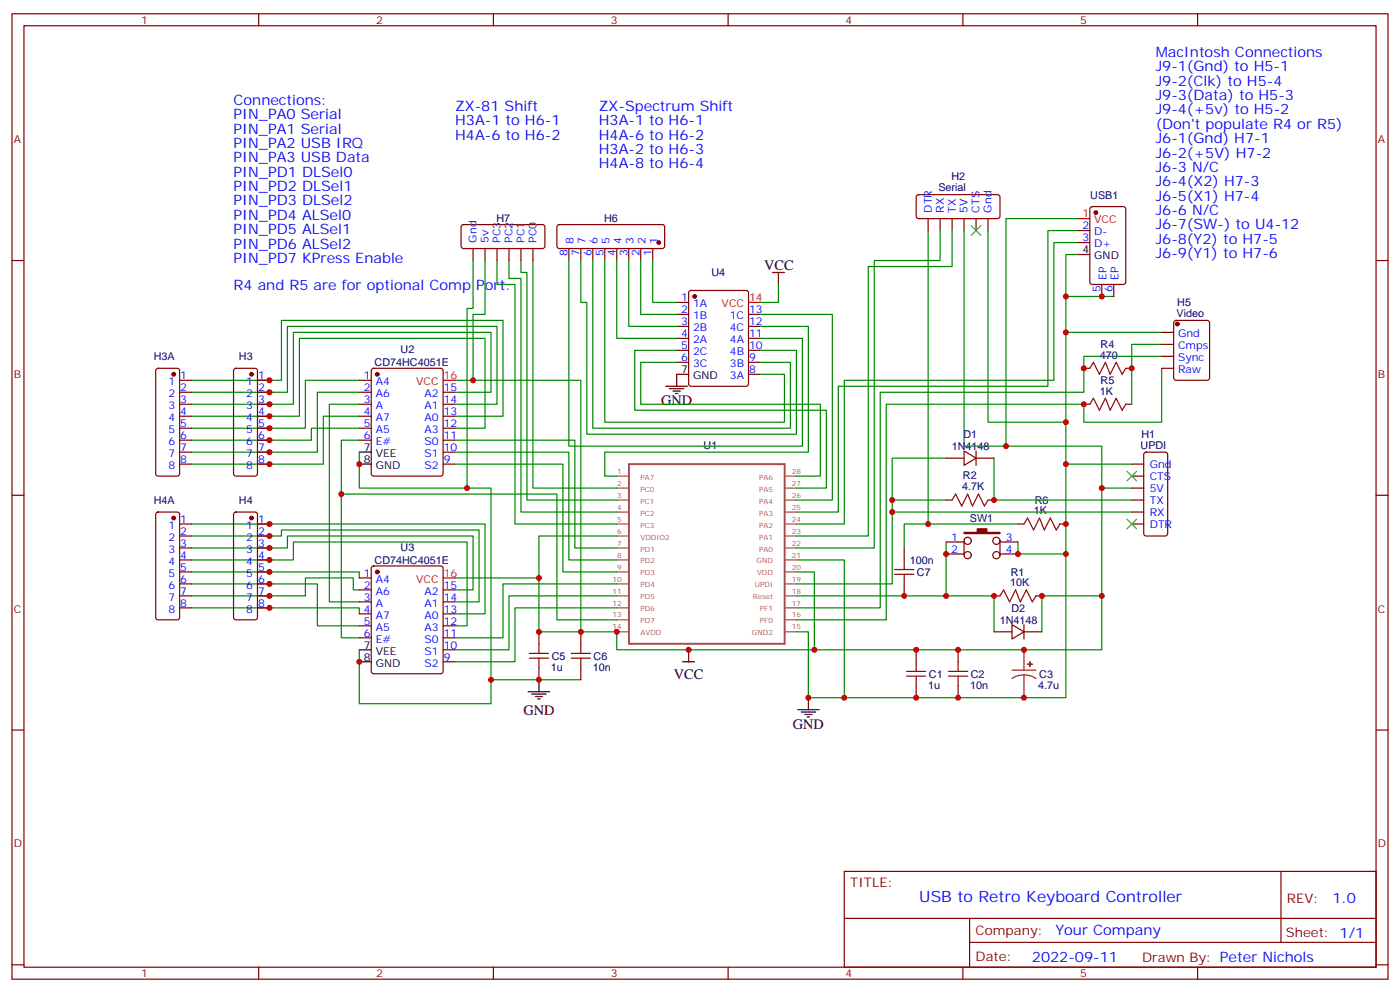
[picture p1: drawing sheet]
<svg xmlns="http://www.w3.org/2000/svg" width="412mm" height="292mm" viewBox="0 0 412 292" stroke-linecap="round" stroke-linejoin="round" font-family="sans-serif">
<g fill="none" stroke="#870000" stroke-width=".35">
<path d="M3.5 4.1h405.4v284.3h-405.4zM7.1 7.6h398.2v277.3h-398.2zM76.2 4.1v3.5M145.3 4.1v3.5M214.5 4.1v3.5M283.6 4.1v3.5M352.8 4.1v3.5M270.1 57.5l.5-.2 23.5 .1 .5 .6-.1 6-.6 .4-23.6-.1-.4-.6v-5.7zM3.5 76.7h3.6M136.1 66.4l.4-.3 23.6 .1 .4 .7-.1 5.9-.6 .4-23.5-.1-.5-.6v-5.6zM139.3 73.2v3.5M142.9 73.2v3.5"/>
<path d="M146.4 73.2v3.5M149.9 73.2v3.5M153.5 73.2v3.5M157 73.2v3.5M164.3 66.4l.4-.3h30.4l.5 .3 .2 .5v5.6l-.2 .5-.5 .2h-30.4l-.5-.2-.2-.5v-5.6zM167.6 73.2v3.5M171.1 73.2v3.5M174.6 73.2v3.5M178.2 73.2v3.5M181.7 73.2v3.5M185.2 73.2v3.5M188.7 73.2v3.5"/>
<path d="M192.3 73.2v3.5M273.4 64.4v3.5M276.9 64.4v3.5M280.5 64.4v3.5M284 64.4v3.5M287.5 64.4v3.5M291 64.4v3.5M317.5 71.4h3.5M317.5 67.9h3.5M321.3 61.1l.4-.2h9.2l.7 .4v21.8l-.5 .6-9.4 .1-.6-.5-.1-21.7zM405.3 76.7h3.6M199.3 89.1h3.5"/>
<path d="M199.3 92.6h3.5M199.3 96.1h3.5M199.3 99.7h3.5M203.1 85.8l.5-.3h16.2l.6 .5 .1 27.1-.5 .6-16.4 .1-.7-.5-.1-27zM220.5 92.6h3.5M220.5 96.1h3.5M220.5 99.7h3.5M324.6 83.8v3.5M328.1 83.8v3.5M342.2 97.9h3.5M346 94.6l.4-.2h9.2l.7 .4v16.5l-.5 .7h-9.4l-.6-.5-.1-16.4zM46.1 108.7l.5-.2h5.6l.5 .2 .2 .5v30.3l-.2 .5-.5 .2h-5.6l-.5-.2-.2-.5v-30.3z"/>
<path d="M52.9 119.1h3.5M52.9 112h3.5M52.9 115.5h3.5M69 108.7l.5-.2h5.6l.5 .2 .2 .5v30.3l-.2 .5-.5 .2h-5.6l-.5-.2-.2-.5v-30.3zM75.8 119.1h3.6M75.8 112h3.6M75.8 115.5h3.6M105.8 119.1h3.6M105.8 112h3.6M105.8 115.5h3.6M109.6 108.7l.5-.2h19.7l.7 .4v30.6l-.4 .7h-20l-.7-.4v-30.6zM130.5 119.1h3.6"/>
<path d="M130.5 115.5h3.6M199.3 103.2h3.5M199.3 106.7h3.5M220.5 103.2h3.5M220.5 106.7h3.5M220.5 110.2h3.5M319.3 119.1h1.7M319.3 108.5h1.7M331.6 119.1h1.8M331.6 108.5h1.8M342.2 108.5h3.5M342.2 101.4h3.5"/>
<path d="M342.2 105h3.5M52.9 136.7h3.5M52.9 122.6h3.5M52.9 126.1h3.5M52.9 129.6h3.5M52.9 133.2h3.5M75.8 136.7h3.6M75.8 122.6h3.6M75.8 126.1h3.6M75.8 129.6h3.6M75.8 133.2h3.6M105.8 122.6h3.6"/>
<path d="M105.8 126.1h3.6M105.8 129.6h3.6M130.5 136.7h3.6M130.5 122.6h3.6M130.5 126.1h3.6M130.5 129.6h3.6M130.5 133.2h3.6M278.7 134.9h5.3M284 132.8l3.5 2.1-3.5 2.2zM287.5 132.8v4.3M287.5 134.9h5.3M333.4 136.7h3.5"/>
<path d="M337.1 133.4l.5-.2h5.7l.6 .4 .1 23.6-.5 .6-5.9 .1-.6-.5-.1-23.5zM3.5 145.9h3.6M46.1 151l.5-.2h5.6l.5 .2 .2 .5v30.4l-.2 .5-.5 .2h-5.6l-.5-.3-.2-.4v-30.4zM52.9 154.3h3.5M52.9 157.9h3.5M69 151l.5-.2h5.6l.5 .2 .2 .5v30.4l-.2 .5-.5 .2h-5.6l-.5-.3-.2-.4v-30.4zM75.8 154.3h3.6M75.8 157.9h3.6M278.7 147.3h1.8M278.7 159.6h5.3M284 159.3v4.2M291 147.3h1.8"/>
<path d="M294.6 159.6h5.3M294.6 159.3v4.2M299.9 154.3h1.7M312.2 154.3h1.8M333.4 154.3h3.5M333.4 140.2h3.5M333.4 143.8h3.5M333.4 147.3h3.5M333.4 150.8h3.5M405.3 145.9h3.6M52.9 175.5h3.5M52.9 161.4h3.5"/>
<path d="M52.9 164.9h3.5M52.9 168.5h3.5M52.9 172h3.5M52.9 179h3.5M75.8 175.5h3.6M75.8 161.4h3.6M75.8 164.9h3.6M75.8 168.5h3.6M75.8 172h3.6M75.8 179h3.6M105.8 170.2h3.6M105.8 173.7h3.6"/>
<path d="M105.8 177.3h3.6M109.6 166.9l.5-.2h19.7l.7 .4v30.6l-.4 .7h-20l-.7-.4v-30.6zM130.5 173.7h3.6M130.5 177.3h3.6M266.3 161.4v3.5M266.3 172v3.5M278.7 163.2h5.3M292.8 175.5h1.8M294.6 163.2h5.3M305.2 175.5h1.7M105.8 180.8h3.6M105.8 184.3h3.6"/>
<path d="M105.8 187.9h3.6M130.5 180.8h3.6M130.5 184.3h3.6M130.5 187.9h3.6M130.5 194.9h3.6M130.5 191.4h3.6M158.7 186.1v3.5M158.7 196.7v3.5M171.1 186.1v3.5M171.1 196.7v3.5M269.9 191.4v3.5M282.2 191.4v3.5"/>
<path d="M292.8 186.1h5.3M298.1 184l3.5 2.1-3.5 2.1zM301.6 186.1h5.3M301.6 184v4.2M3.5 215h3.6M269.9 202v3.5M282.2 202v3.5M405.3 215h3.6M248.7 256.6h156.6v28.3h-156.6zM377.3 256.7v20.8M248.7 270.5h156.5M285.6 277.5h119.6"/>
<path d="M285.6 270.5v14.1M3.5 284.2h3.6M76.2 284.9v3.5M145.3 284.9v3.5M214.5 284.9v3.5M283.6 284.9v3.5M352.8 284.9v3.5M405.3 284.2h3.6"/>
<circle cx="285" cy="159.3" r="1.06"/>
<circle cx="293.5" cy="159.3" r="1.06"/>
<circle cx="285" cy="163.5" r="1.06"/>
<circle cx="293.5" cy="163.5" r="1.06"/>
</g>
<g fill="none" stroke="#008700" stroke-width=".35">
<path d="M139.3 76.7v14.1h-1.7v53M142.9 76.7v15.9h-3.6v19.4M146.4 76.7v7.1h5.3v70.5h30M149.9 76.7v5.3h3.6v68.8h28.2M153.5 76.7v3.6h1.7v67h26.5M157 76.7v67.1h24.7M167.6 76.7v54.7h68.8v-31.7h-12.4M171.1 76.7v12.4h1.8v38.8h61.7v-24.7h-10.6M174.6 76.7v49.4h58.2v-19.4h-8.8M178.2 76.7v47.7h52.9v-14.2h-7.1M181.7 76.7v23h17.6M185.2 76.7v19.4h14.1"/>
<path d="M188.7 76.7v15.9h10.6M192.3 76.7v12.4h7M273.4 67.9v86.4h-7.1v7.1M276.9 67.9v8.8h-19.4v84.7h-22.9M280.5 67.9v10.6h-24.7v79.4h-21.2M284 67.9v63.5h40.6v12.4h8.8M291 67.9v56.5h23M317.5 67.9h-8.8v45.9h-61.8v37h-12.3M317.5 71.4h-7.1v40.6h-61.7v42.3h-14.1M317.5 64.4h-21.2v67M317.5 75h-3.5v49.4M224 92.6h21.2v54.7h-10.6"/>
<path d="M224 96.1h14.1v37.1h-59.9v7h3.5M229.3 83.8v5.3h-5.3M314 87.3h14.1M314 97.9h28.2M56.4 115.5h28.3v-19.4h61.7v23h-12.3M56.4 112h26.5v-17.6h65.3v28.2h-14.1M105.8 115.5h-12.3v17.7h-37.1M105.8 112h-15.8v14.1h-33.6M105.8 119.1h-8.8v58.2h8.8M134.1 112h37v74.1h10.6v5.3h142.9v-47.6M134.1 115.5h10.5v-17.6h-58.2v21.2h-30M199.3 103.2h-12.3v17.6h56.4v23h-8.8"/>
<path d="M199.3 106.7h-10.6v12.4h53v21.1h-7.1M342.2 108.5v15.9h-22.9v-5.3h-58.2v63.5h-26.5M342.2 105h-22.9v10.5h-60v63.5h-24.7M342.2 101.4h-8.8v17.7M56.4 122.6h31.8v-22.9h54.7v26.4h-8.8M105.8 122.6h-10.6v14.1h-38.8M105.8 126.1h-14.1v3.5h-35.3M105.8 133.2v10.6h38.8v56.4h26.5M105.8 129.6h-5.3v15.9h63.5v37.1h17.7M134.1 129.6h35.2v31.8h12.4M134.1 133.2h33.5v31.7h14.1M134.1 136.7h31.7v31.8h15.9"/>
<path d="M278.7 134.9h-15.9v37.1h-28.2M292.8 134.9v12.4h40.6M314 124.4v81.1h-75.9v-19.4h-3.5M314 136.7h19.4M56.4 154.3h86.5v26.5h-8.8M56.4 157.9h26.5v-1.8h58.2v21.2h-7M100.5 145.5v42.4h5.3M181.7 157.9h-23v12.3M262.8 150.8h70.6M262.8 147.3h15.9M273.4 154.3h26.5M278.7 159.6v15.9"/>
<path d="M299.9 159.6v3.6h14.1M56.4 161.4h28.3v-3.5h54.6v15.8h-5.2M56.4 164.9h30v-5.3h51.2v24.7h-3.5M56.4 168.5h49.4v1.7M56.4 172h37.1v12.3h12.3M56.4 179h49.4v1.8M105.8 173.7h-1.7v-3.5h-14.1v5.3h-33.6M134.1 170.2h24.6v15.9h12.4M181.7 172h-33.5v15.9h-14.1M181.7 175.5h-31.8v15.9h-15.8M181.7 179h-30v15.9h-17.6M234.6 175.5h58.2v10.6"/>
<path d="M234.6 168.5h5.3v22.9M234.6 164.9h14.1v40.6M324.6 175.5h-17.7v10.6M105.8 191.4v15.9h38.8v-7.1"/>
</g>
<g fill="none" stroke="#a10000" stroke-width=".35">
<path d="M321 119.1l1.1-1.8 1.7 3.5 1.8-3.5 1.4 3.5 1.8-3.5 1.8 3.5 1-1.7M321 108.5l1.1-1.8 1.7 3.5 1.8-3.5 1.4 3.5 1.8-3.5 1.8 3.5 1-1.7M280.5 147.3l1-1.8 1.8 3.5 1.7-3.5 1.5 3.5 1.7-3.5 1.8 3.5 1-1.7M301.6 154.3l1.1-1.7 1.7 3.5 1.8-3.5 1.4 3.5 1.8-3.5 1.7 3.5 1.1-1.8M263.5 167.7h5.7M263.5 169.2h5.7M266.3 164.9v2.8M266.3 169.2v2.8M294.6 175.5l1-1.8 1.8 3.6 1.8-3.6 1.4 3.6 1.7-3.6 1.8 3.6 1.1-1.8M155.9 193.9h5.7M155.9 192.4h5.7M158.7 189.6v2.8"/>
<path d="M158.7 193.9v2.8M168.3 193.9h5.6M168.3 192.4h5.6M171.1 189.6v2.8M171.1 193.9v2.8M267.1 199.1h5.6M267.1 197.7h5.6M269.9 194.9v2.8M269.9 199.1v2.9M279.4 199.1h5.6M279.4 197.7h5.6M282.2 194.9v2.8"/>
<path d="M282.2 199.1v2.9"/>
</g>
<g fill="#870000" stroke="#870000" stroke-width=".35">
<path d="M284 156.8h3.9v-1h2.8v1h3.9v.4h-10.6z"/>
<circle cx="346.8" cy="95.4" r=".53"/>
<circle cx="322.8" cy="62.6" r=".53"/>
<circle cx="74.1" cy="110.2" r=".53"/>
<circle cx="74.1" cy="152.6" r=".53"/>
<circle cx="111.1" cy="168.5" r=".53"/>
<circle cx="111.1" cy="110.2" r=".53"/>
<circle cx="204.6" cy="87.3" r=".53"/>
<circle cx="194" cy="71.4" r=".53"/>
<circle cx="51.2" cy="110.2" r=".53"/>
<circle cx="51.2" cy="152.6" r=".53"/>
</g>
<g fill="none" stroke="#000" stroke-width=".35">
<path d="M317.5 75h3.5M227.5 80.3h3.6M229.3 80.3v3.5M196.1 113.8h6.4M197.2 114.5h4.2M198.3 115.2h2.1M199 115.9h.7M202.8 110.2h-3.5v3.6M105.8 133.2h3.6M105.8 136.7h3.6M105.8 194.9h3.6M105.8 191.4h3.6"/>
<path d="M201.1 194.9h3.5M202.8 191.4v3.5M155.6 203.7h6.3M156.6 204.4h4.3M157.7 205.1h2.1M158.4 205.8h.7M158.7 200.2v3.5M234.9 209h6.4M236 209.7h4.2M237.1 210.4h2.1M237.8 211.1h.7M238.1 205.5v3.5"/>
</g>
<path d="M317.5 64.4h3.5M220.5 89.1h3.5M130.5 112h3.6M130.5 170.2h3.6" fill="none" stroke="#f00" stroke-width=".35"/>
<path d="M185.3 136.7h45.8v52.9h-45.8z" fill="none" stroke="#a64a4a" stroke-width=".56"/>
<g fill="none" stroke="#a64a4a" stroke-width=".35">
<path d="M181.7 150.8h3.5M181.7 154.3h3.5M181.7 157.9h3.5M181.7 147.3h3.5M181.7 143.8h3.5M181.7 140.2h3.5M231.1 150.8h3.5M231.1 154.3h3.5M231.1 157.9h3.5M231.1 147.3h3.5M231.1 143.8h3.5M231.1 140.2h3.5"/>
<path d="M181.7 175.5h3.5M181.7 179h3.5M181.7 164.9h3.5M181.7 172h3.5M181.7 161.4h3.5M181.7 168.5h3.5M231.1 175.5h3.5M231.1 179h3.5M231.1 164.9h3.5M231.1 172h3.5M231.1 161.4h3.5M231.1 168.5h3.5"/>
<path d="M181.7 182.6h3.5M181.7 186.1h3.5M231.1 182.6h3.5M231.1 186.1h3.5"/>
</g>
<path d="M298.1 197.4h7.1M301.6 198.8l-1.8 .2-1.7 .8M301.6 198.8l1.9 .2 1.7 .8M301.6 191.4v6M301.6 198.8v6.7" fill="none" stroke="#8c2424" stroke-width=".35"/>
<g fill="#8c2424" stroke="#8c2424" stroke-width=".35">
<path d="M302.7 195.6l1.4 .1z"/>
<path d="M303.4 194.9v1.4z"/>
</g>
<path d="M286.1 66.5l2.8 2.8M288.9 66.5l-2.8 2.8M332 138.8l2.8 2.8M334.8 138.8l-2.8 2.8M332 152.9l2.8 2.9M334.8 152.9l-2.8 2.9" fill="none" stroke="#3c3" stroke-width=".35"/>
<g fill="#c00">
<circle cx="324.6" cy="87.3" r=".88"/>
<circle cx="314" cy="87.3" r=".88"/>
<circle cx="319.3" cy="119.1" r=".88"/>
<circle cx="319.3" cy="108.5" r=".88"/>
<circle cx="269.9" cy="191.4" r=".88"/>
<circle cx="269.9" cy="205.5" r=".88"/>
<circle cx="282.2" cy="191.4" r=".88"/>
<circle cx="282.2" cy="205.5" r=".88"/>
<circle cx="273.4" cy="154.3" r=".88"/>
<circle cx="314" cy="154.3" r=".88"/>
<circle cx="278.7" cy="163.2" r=".88"/>
<circle cx="278.7" cy="175.5" r=".88"/>
<circle cx="266.3" cy="175.5" r=".88"/>
<circle cx="292.8" cy="175.5" r=".88"/>
<circle cx="306.9" cy="175.5" r=".88"/>
<circle cx="324.6" cy="175.5" r=".88"/>
<circle cx="299.9" cy="163.2" r=".88"/>
<circle cx="292.8" cy="147.3" r=".88"/>
<circle cx="314" cy="136.7" r=".88"/>
<circle cx="324.6" cy="143.8" r=".88"/>
<circle cx="333.4" cy="108.5" r=".88"/>
<circle cx="296.3" cy="131.4" r=".88"/>
<circle cx="314" cy="97.9" r=".88"/>
<circle cx="314" cy="124.4" r=".88"/>
<circle cx="262.8" cy="150.8" r=".88"/>
<circle cx="262.8" cy="147.3" r=".88"/>
<circle cx="239.9" cy="191.4" r=".88"/>
<circle cx="314" cy="163.2" r=".88"/>
<circle cx="248.7" cy="205.5" r=".88"/>
<circle cx="238.1" cy="205.5" r=".88"/>
<circle cx="158.8" cy="200.2" r=".88"/>
<circle cx="301.6" cy="191.4" r=".88"/>
<circle cx="301.6" cy="205.5" r=".88"/>
<circle cx="171.1" cy="186.1" r=".88"/>
<circle cx="181.7" cy="186.1" r=".88"/>
<circle cx="202.8" cy="191.4" r=".88"/>
<circle cx="158.8" cy="186.1" r=".88"/>
<circle cx="144.6" cy="200.2" r=".88"/>
<circle cx="100.5" cy="145.5" r=".88"/>
<circle cx="105.8" cy="194.9" r=".88"/>
<circle cx="105.8" cy="136.7" r=".88"/>
<circle cx="79.4" cy="112" r=".88"/>
<circle cx="79.4" cy="115.5" r=".88"/>
<circle cx="79.4" cy="119.1" r=".88"/>
<circle cx="79.4" cy="122.6" r=".88"/>
<circle cx="79.4" cy="126.1" r=".88"/>
<circle cx="79.4" cy="129.6" r=".88"/>
<circle cx="79.4" cy="133.2" r=".88"/>
<circle cx="79.4" cy="136.7" r=".88"/>
<circle cx="79.4" cy="154.3" r=".88"/>
<circle cx="79.4" cy="157.9" r=".88"/>
<circle cx="79.4" cy="161.4" r=".88"/>
<circle cx="79.4" cy="164.9" r=".88"/>
<circle cx="79.4" cy="168.5" r=".88"/>
<circle cx="79.4" cy="172" r=".88"/>
<circle cx="79.4" cy="175.5" r=".88"/>
<circle cx="79.4" cy="179" r=".88"/>
<circle cx="139.3" cy="112" r=".88"/>
<circle cx="137.6" cy="143.8" r=".88"/>
<circle cx="158.8" cy="170.2" r=".88"/>
</g>
<text font-size="4.6" fill="#00f" x="270.8" y="265.7">USB to Retro Keyboard Controller</text>
<g font-size="4.2" fill="#00f">
<text x="340.4" y="16.8">MacIntosh Connections</text>
<text x="340.4" y="21">J9-1(Gnd) to H5-1</text>
<text x="340.4" y="25.2">J9-2(Clk) to H5-4</text>
<text x="340.4" y="29.5">J9-3(Data) to H5-3</text>
<text x="68.8" y="30.9">Connections:</text>
<text x="68.8" y="35.1">PIN_PA0 Serial</text>
<text x="134.1" y="32.6">ZX-81 Shift</text>
<text x="176.4" y="32.6">ZX-Spectrum Shift</text>
<text x="340.4" y="33.7">J9-4(+5v) to H5-2</text>
<text x="68.8" y="39.3">PIN_PA1 Serial</text>
<text x="134.1" y="36.9">H3A-1 to H6-1</text>
<text x="134.1" y="41.1">H4A-6 to H6-2</text>
<text x="176.4" y="36.9">H3A-1 to H6-1</text>
<text x="176.4" y="41.1">H4A-6 to H6-2</text>
<text x="340.4" y="37.9">(Don't populate R4 or R5)</text>
<text x="68.8" y="43.6">PIN_PA2 USB IRQ</text>
<text x="68.8" y="47.8">PIN_PA3 USB Data</text>
<text x="176.4" y="45.3">H3A-2 to H6-3</text>
<text x="340.4" y="42.2">J6-1(Gnd) H7-1</text>
<text x="340.4" y="46.4">J6-2(+5V) H7-2</text>
<text x="68.8" y="52">PIN_PD1 DLSel0</text>
<text x="176.4" y="49.6">H4A-8 to H6-4</text>
<text x="340.4" y="50.6">J6-3 N/C</text>
<text x="68.8" y="56.3">PIN_PD2 DLSel1</text>
<text x="340.4" y="54.9">J6-4(X2) H7-3</text>
<text x="340.4" y="59.1">J6-5(X1) H7-4</text>
<text x="68.8" y="60.5">PIN_PD3 DLSel2</text>
<text x="68.8" y="64.7">PIN_PD4 ALSel0</text>
<text x="340.4" y="63.3">J6-6 N/C</text>
<text x="68.8" y="69">PIN_PD5 ALSel1</text>
<text x="340.4" y="67.6">J6-7(SW-) to U4-12</text>
<text x="340.4" y="71.8">J6-8(Y2) to H7-5</text>
<text x="68.8" y="73.2">PIN_PD6 ALSel2</text>
<text x="68.8" y="77.4">PIN_PD7 KPress Enable</text>
<text x="340.4" y="76">J6-9(Y1) to H7-6</text>
<text x="68.8" y="85.5">R4 and R5 are for optional Comp Port.</text>
<text x="392.5" y="265.9">1.0</text>
<text x="310.9" y="275.5">Your Company</text>
<text x="304" y="283.3">2022-09-11</text>
</g>
<g font-size="4.2">
<text x="225.1" y="79.6">VCC</text>
<text x="194.7" y="119.4">GND</text>
<text x="198.5" y="200">VCC</text>
<text x="154.2" y="210.5">GND</text>
<text x="233.5" y="214.7">GND</text>
</g>
<g font-size="3.9" fill="#800">
<text x="250.5" y="261.2">TITLE:</text>
<text x="379.1" y="265.9">REV:</text>
<text x="287.4" y="275.4">Company:</text>
<text x="378.7" y="276">Sheet: 1/1</text>
<text x="287.4" y="283.1">Date:</text>
<text x="336.4" y="283.2">Drawn By: Peter Nichols</text>
</g>
<g font-size="3.2" fill="#800">
<text x="41.6" y="7.1">1</text>
<text x="110.8" y="7.1">2</text>
<text x="179.9" y="7.1">3</text>
<text x="249.1" y="7.1">4</text>
<text x="318.2" y="7.1">5</text>
<text x="4.1" y="42.2">A</text>
<text x="405.9" y="42.2">A</text>
<text x="4.1" y="111.3">B</text>
<text x="405.9" y="111.3">B</text>
<text x="4.1" y="180.4">C</text>
<text x="405.9" y="180.4">C</text>
<text x="4.1" y="249.6">D</text>
<text x="405.9" y="249.6">D</text>
<text x="41.6" y="287.9">1</text>
<text x="110.8" y="287.9">2</text>
<text x="179.9" y="287.9">3</text>
<text x="249.1" y="287.9">4</text>
<text x="318.2" y="287.9">5</text>
</g>
<g font-size="3.2" fill="#000080">
<text x="280.3" y="53">H2</text>
<text x="276.4" y="56.3">Serial</text>
<text x="321.2" y="58.5">USB1</text>
<text x="146.2" y="65.5">H7</text>
<text x="178" y="65.5">H6</text>
<text x="209.6" y="81.3">U4</text>
<text x="346.6" y="93.3">Video</text>
<text x="346.8" y="90.1">H5</text>
<text x="45.3" y="106.1">H3A</text>
<text x="70.4" y="106.1">H3</text>
<text x="110.4" y="107.9">CD74HC4051E</text>
<text x="118" y="104.1">U2</text>
<text x="324" y="105.7">470</text>
<text x="324.2" y="102.5">R4</text>
<text x="324.2" y="113.1">R5</text>
<text x="324" y="116.2">1K</text>
<text x="283.8" y="129.1">D1</text>
<text x="336.2" y="128.9">H1</text>
<text x="207.3" y="132.4">U1</text>
<text x="280.4" y="132.6">1N4148</text>
<text x="336" y="132.1">UPDI</text>
<text x="283.6" y="141.2">R2</text>
<text x="45.3" y="148.5">H4A</text>
<text x="70.4" y="148.5">H4</text>
<text x="283.4" y="144.5">4.7K</text>
<text x="304.8" y="148.3">R6</text>
<text x="285.7" y="153.8">SW1</text>
<text x="304.6" y="151.5">1K</text>
<text x="110.4" y="166.1">CD74HC4051E</text>
<text x="118" y="162.3">U3</text>
<text x="268" y="166.1">100n</text>
<text x="270.1" y="169.6">C7</text>
<text x="297.5" y="172.7">10K</text>
<text x="297.8" y="169.5">R1</text>
<text x="294.5" y="183.7">1N4148</text>
<text x="297.9" y="180.2">D2</text>
<text x="162.3" y="197.5">1u</text>
<text x="162.5" y="194.3">C5</text>
<text x="174.6" y="197.5">10n</text>
<text x="174.9" y="194.3">C6</text>
<text x="273.4" y="202.8">1u</text>
<text x="273.6" y="199.6">C1</text>
<text x="285.8" y="202.8">10n</text>
<text x="286" y="199.6">C2</text>
<text x="305.9" y="203">4.7u</text>
<text x="306.2" y="199.6">C3</text>
</g>
<g font-size="3.2" fill="#00f">
<text x="274.5" y="62.6" transform="rotate(-90 274.5 62.6)">DTR</text>
<text x="278" y="62.6" transform="rotate(-90 278 62.6)">RX</text>
<text x="281.5" y="62.6" transform="rotate(-90 281.5 62.6)">TX</text>
<text x="285" y="62.6" transform="rotate(-90 285 62.6)">5V</text>
<text x="288.6" y="62.6" transform="rotate(-90 288.6 62.6)">CTS</text>
<text x="292.1" y="62.6" transform="rotate(-90 292.1 62.6)">Gnd</text>
<text x="140.4" y="71.4" transform="rotate(-90 140.4 71.4)">Gnd</text>
<text x="143.9" y="71.4" transform="rotate(-90 143.9 71.4)">5v</text>
<text x="147.5" y="71.4" transform="rotate(-90 147.5 71.4)">PC3</text>
<text x="151" y="71.4" transform="rotate(-90 151 71.4)">PC2</text>
<text x="154.5" y="71.4" transform="rotate(-90 154.5 71.4)">PC1</text>
<text x="158" y="71.4" transform="rotate(-90 158 71.4)">PC0</text>
<text x="169" y="71.9" transform="rotate(-90 169 71.9)">8</text>
<text x="172.5" y="71.9" transform="rotate(-90 172.5 71.9)">7</text>
<text x="176" y="71.9" transform="rotate(-90 176 71.9)">6</text>
<text x="179.6" y="71.9" transform="rotate(-90 179.6 71.9)">5</text>
<text x="183.1" y="71.9" transform="rotate(-90 183.1 71.9)">4</text>
<text x="186.6" y="71.9" transform="rotate(-90 186.6 71.9)">3</text>
<text x="190.1" y="71.9" transform="rotate(-90 190.1 71.9)">2</text>
<text x="193.7" y="71.9" transform="rotate(-90 193.7 71.9)">1</text>
<text x="318.8" y="71.1">3</text>
<text x="318.8" y="67.6">2</text>
<text x="322.3" y="69.3">D-</text>
<text x="167.2" y="75.4" transform="rotate(-90 167.2 75.4)">8</text>
<text x="170.7" y="75.4" transform="rotate(-90 170.7 75.4)">7</text>
<text x="174.3" y="75.4" transform="rotate(-90 174.3 75.4)">6</text>
<text x="177.8" y="75.4" transform="rotate(-90 177.8 75.4)">5</text>
<text x="181.3" y="75.4" transform="rotate(-90 181.3 75.4)">4</text>
<text x="184.9" y="75.4" transform="rotate(-90 184.9 75.4)">3</text>
<text x="188.4" y="75.4" transform="rotate(-90 188.4 75.4)">2</text>
<text x="191.9" y="75.4" transform="rotate(-90 191.9 75.4)">1</text>
<text x="322.3" y="72.8">D+</text>
<text x="326" y="82.5" transform="rotate(-90 326 82.5)">EP</text>
<text x="329.5" y="82.5" transform="rotate(-90 329.5 82.5)">EP</text>
<text x="200.7" y="88.7">1</text>
<text x="324.2" y="86" transform="rotate(-90 324.2 86)">5</text>
<text x="327.7" y="86" transform="rotate(-90 327.7 86)">6</text>
<text x="200.7" y="92.3">2</text>
<text x="200.7" y="95.8">3</text>
<text x="204.2" y="90.5">1A</text>
<text x="204.2" y="94">1B</text>
<text x="214.9" y="94">1C</text>
<text x="220.7" y="95.8">12</text>
<text x="220.7" y="92.3">13</text>
<text x="200.7" y="99.3">4</text>
<text x="204.2" y="97.5">2B</text>
<text x="204.2" y="101.1">2A</text>
<text x="214.9" y="97.5">4C</text>
<text x="215" y="101.1">4A</text>
<text x="220.7" y="99.3">11</text>
<text x="347" y="99.3">Gnd</text>
<text x="200.7" y="102.8">5</text>
<text x="200.7" y="106.4">6</text>
<text x="204.2" y="104.6">2C</text>
<text x="215" y="104.6">4B</text>
<text x="220.7" y="106.4">9</text>
<text x="220.7" y="102.8">10</text>
<text x="347" y="102.8">Cmps</text>
<text x="347" y="106.4">Sync</text>
<text x="49.6" y="113.4">1</text>
<text x="53.1" y="111.7">1</text>
<text x="72.5" y="113.4">1</text>
<text x="76" y="111.7">1</text>
<text x="107.2" y="111.7">1</text>
<text x="110.7" y="113.4">A4</text>
<text x="204.2" y="108.1">3C</text>
<text x="215" y="108.1">3B</text>
<text x="215" y="111.7">3A</text>
<text x="220.7" y="109.9">8</text>
<text x="347" y="109.9">Raw</text>
<text x="49.6" y="116.9">2</text>
<text x="53.1" y="115.2">2</text>
<text x="53.1" y="118.7">3</text>
<text x="72.5" y="116.9">2</text>
<text x="76" y="115.2">2</text>
<text x="76" y="118.7">3</text>
<text x="107.2" y="115.2">2</text>
<text x="107.2" y="118.7">3</text>
<text x="110.7" y="116.9">A6</text>
<text x="125" y="116.9">A2</text>
<text x="130.7" y="118.7">14</text>
<text x="130.7" y="115.2">15</text>
<text x="49.6" y="120.5">3</text>
<text x="49.6" y="124">4</text>
<text x="53.1" y="122.2">4</text>
<text x="53.1" y="125.8">5</text>
<text x="72.5" y="120.5">3</text>
<text x="72.5" y="124">4</text>
<text x="76" y="122.2">4</text>
<text x="76" y="125.8">5</text>
<text x="107.2" y="122.2">4</text>
<text x="107.2" y="125.8">5</text>
<text x="110.7" y="120.5">A</text>
<text x="110.7" y="124">A7</text>
<text x="125" y="124">A0</text>
<text x="125" y="120.5">A1</text>
<text x="130.7" y="125.8">12</text>
<text x="130.7" y="122.2">13</text>
<text x="49.6" y="127.5">5</text>
<text x="49.6" y="131.1">6</text>
<text x="53.1" y="129.3">6</text>
<text x="72.5" y="127.5">5</text>
<text x="72.5" y="131.1">6</text>
<text x="76" y="129.3">6</text>
<text x="107.2" y="129.3">6</text>
<text x="110.7" y="127.5">A5</text>
<text x="110.7" y="131.1">E#</text>
<text x="125" y="131.1">S0</text>
<text x="125" y="127.5">A3</text>
<text x="130.7" y="129.3">11</text>
<text x="49.6" y="134.6">7</text>
<text x="53.1" y="132.8">7</text>
<text x="53.1" y="136.3">8</text>
<text x="72.5" y="134.6">7</text>
<text x="76" y="132.8">7</text>
<text x="76" y="136.3">8</text>
<text x="125" y="134.6">S1</text>
<text x="130.7" y="136.3">9</text>
<text x="130.7" y="132.8">10</text>
<text x="338.7" y="137.8">Gnd</text>
<text x="49.6" y="138.1">8</text>
<text x="72.5" y="138.1">8</text>
<text x="125" y="138.1">S2</text>
<text x="338.7" y="141.3">CTS</text>
<text x="338.7" y="144.8">5V</text>
<text x="338.7" y="148.3">TX</text>
<text x="49.6" y="155.8">1</text>
<text x="53.1" y="154">1</text>
<text x="72.5" y="155.8">1</text>
<text x="76" y="154">1</text>
<text x="338.7" y="151.9">RX</text>
<text x="338.7" y="155.4">DTR</text>
<text x="49.6" y="159.3">2</text>
<text x="53.1" y="157.5">2</text>
<text x="53.1" y="161">3</text>
<text x="72.5" y="159.3">2</text>
<text x="76" y="157.5">2</text>
<text x="76" y="161">3</text>
<text x="280.2" y="159.3">1</text>
<text x="296.3" y="159.3">3</text>
<text x="49.6" y="162.8">3</text>
<text x="49.6" y="166.3">4</text>
<text x="53.1" y="164.6">4</text>
<text x="72.5" y="162.8">3</text>
<text x="72.5" y="166.3">4</text>
<text x="76" y="164.6">4</text>
<text x="280.2" y="162.8">2</text>
<text x="296.3" y="162.8">4</text>
<text x="49.6" y="169.9">5</text>
<text x="49.6" y="173.4">6</text>
<text x="53.1" y="168.1">5</text>
<text x="53.1" y="171.6">6</text>
<text x="72.5" y="169.9">5</text>
<text x="72.5" y="173.4">6</text>
<text x="76" y="168.1">5</text>
<text x="76" y="171.6">6</text>
<text x="107.2" y="169.9">1</text>
<text x="107.2" y="173.4">2</text>
<text x="110.7" y="171.6">A4</text>
<text x="130.7" y="173.4">15</text>
<text x="49.6" y="176.9">7</text>
<text x="53.1" y="175.2">7</text>
<text x="53.1" y="178.7">8</text>
<text x="72.5" y="176.9">7</text>
<text x="76" y="175.2">7</text>
<text x="76" y="178.7">8</text>
<text x="107.2" y="176.9">3</text>
<text x="110.7" y="175.2">A6</text>
<text x="110.7" y="178.7">A</text>
<text x="125" y="178.7">A1</text>
<text x="125" y="175.2">A2</text>
<text x="130.7" y="176.9">14</text>
<text x="49.6" y="180.4">8</text>
<text x="72.5" y="180.4">8</text>
<text x="107.2" y="180.4">4</text>
<text x="107.2" y="184">5</text>
<text x="110.7" y="182.2">A7</text>
<text x="110.7" y="185.7">A5</text>
<text x="125" y="185.7">A3</text>
<text x="125" y="182.2">A0</text>
<text x="130.7" y="184">12</text>
<text x="130.7" y="180.4">13</text>
<text x="107.2" y="187.5">6</text>
<text x="110.7" y="189.3">E#</text>
<text x="125" y="189.3">S0</text>
<text x="130.7" y="191">10</text>
<text x="130.7" y="187.5">11</text>
<text x="125" y="196.3">S2</text>
<text x="125" y="192.8">S1</text>
<text x="130.7" y="194.6">9</text>
</g>
<g font-size="3.2" fill="#f00">
<text x="318.8" y="64">1</text>
<text x="322.3" y="65.8">VCC</text>
<text x="220.7" y="88.7">14</text>
<text x="212.6" y="90.5">VCC</text>
<text x="122.6" y="113.4">VCC</text>
<text x="130.7" y="111.7">16</text>
<text x="122.6" y="171.6">VCC</text>
<text x="130.7" y="169.9">16</text>
</g>
<g font-size="3.2">
<text x="318.8" y="74.6">4</text>
<text x="322.3" y="76.4">GND</text>
<text x="200.7" y="109.9">7</text>
<text x="204.2" y="111.7">GND</text>
<text x="107.2" y="132.8">7</text>
<text x="107.2" y="136.3">8</text>
<text x="110.7" y="134.6">VEE</text>
<text x="110.7" y="138.1">GND</text>
<text x="107.2" y="191">7</text>
<text x="107.2" y="194.6">8</text>
<text x="110.7" y="192.8">VEE</text>
<text x="110.7" y="196.3">GND</text>
</g>
<g font-size="2.1" fill="#a54b4b">
<text x="181.8" y="143.1">2</text>
<text x="181.8" y="139.5">1</text>
<text x="188.7" y="141.3">PA7</text>
<text x="223.6" y="141.3">PA6</text>
<text x="233.3" y="143.1">27</text>
<text x="233.3" y="139.5">28</text>
<text x="181.8" y="146.6">3</text>
<text x="188.7" y="144.8">PC0</text>
<text x="188.7" y="148.3">PC1</text>
<text x="223.6" y="148.3">PA4</text>
<text x="223.6" y="144.8">PA5</text>
<text x="233.3" y="146.6">26</text>
<text x="181.8" y="150.1">4</text>
<text x="181.8" y="153.6">5</text>
<text x="188.7" y="151.9">PC2</text>
<text x="188.7" y="155.4">PC3</text>
<text x="223.6" y="151.9">PA3</text>
<text x="223.6" y="155.4">PA2</text>
<text x="233.3" y="150.1">25</text>
<text x="233.3" y="153.6">24</text>
<text x="181.8" y="157.2">6</text>
<text x="181.8" y="160.7">7</text>
<text x="188.7" y="158.9">VDDIO2</text>
<text x="223.6" y="158.9">PA1</text>
<text x="233.3" y="157.2">23</text>
<text x="233.3" y="160.7">22</text>
<text x="181.8" y="164.2">8</text>
<text x="181.8" y="167.8">9</text>
<text x="188.7" y="166">PD2</text>
<text x="188.7" y="162.4">PD1</text>
<text x="222.9" y="166">GND</text>
<text x="223.6" y="162.4">PA0</text>
<text x="233.3" y="164.2">21</text>
<text x="233.3" y="167.8">20</text>
<text x="180.4" y="171.3">10</text>
<text x="188.7" y="173">PD4</text>
<text x="188.7" y="169.5">PD3</text>
<text x="222.4" y="173">UPDI</text>
<text x="223" y="169.5">VDD</text>
<text x="233.3" y="171.3">19</text>
<text x="180.4" y="178.3">12</text>
<text x="180.4" y="174.8">11</text>
<text x="188.7" y="176.5">PD5</text>
<text x="221.8" y="176.5">Reset</text>
<text x="233.3" y="174.8">18</text>
<text x="233.3" y="178.3">17</text>
<text x="180.4" y="181.9">13</text>
<text x="180.4" y="185.4">14</text>
<text x="188.7" y="180.1">PD6</text>
<text x="188.7" y="183.6">PD7</text>
<text x="223.9" y="180.1">PF1</text>
<text x="223.9" y="183.6">PF0</text>
<text x="233.3" y="181.9">16</text>
<text x="233.3" y="185.4">15</text>
<text x="188.7" y="187.1">AVDD</text>
<text x="221.5" y="187.1">GND2</text>
</g>
</svg>
